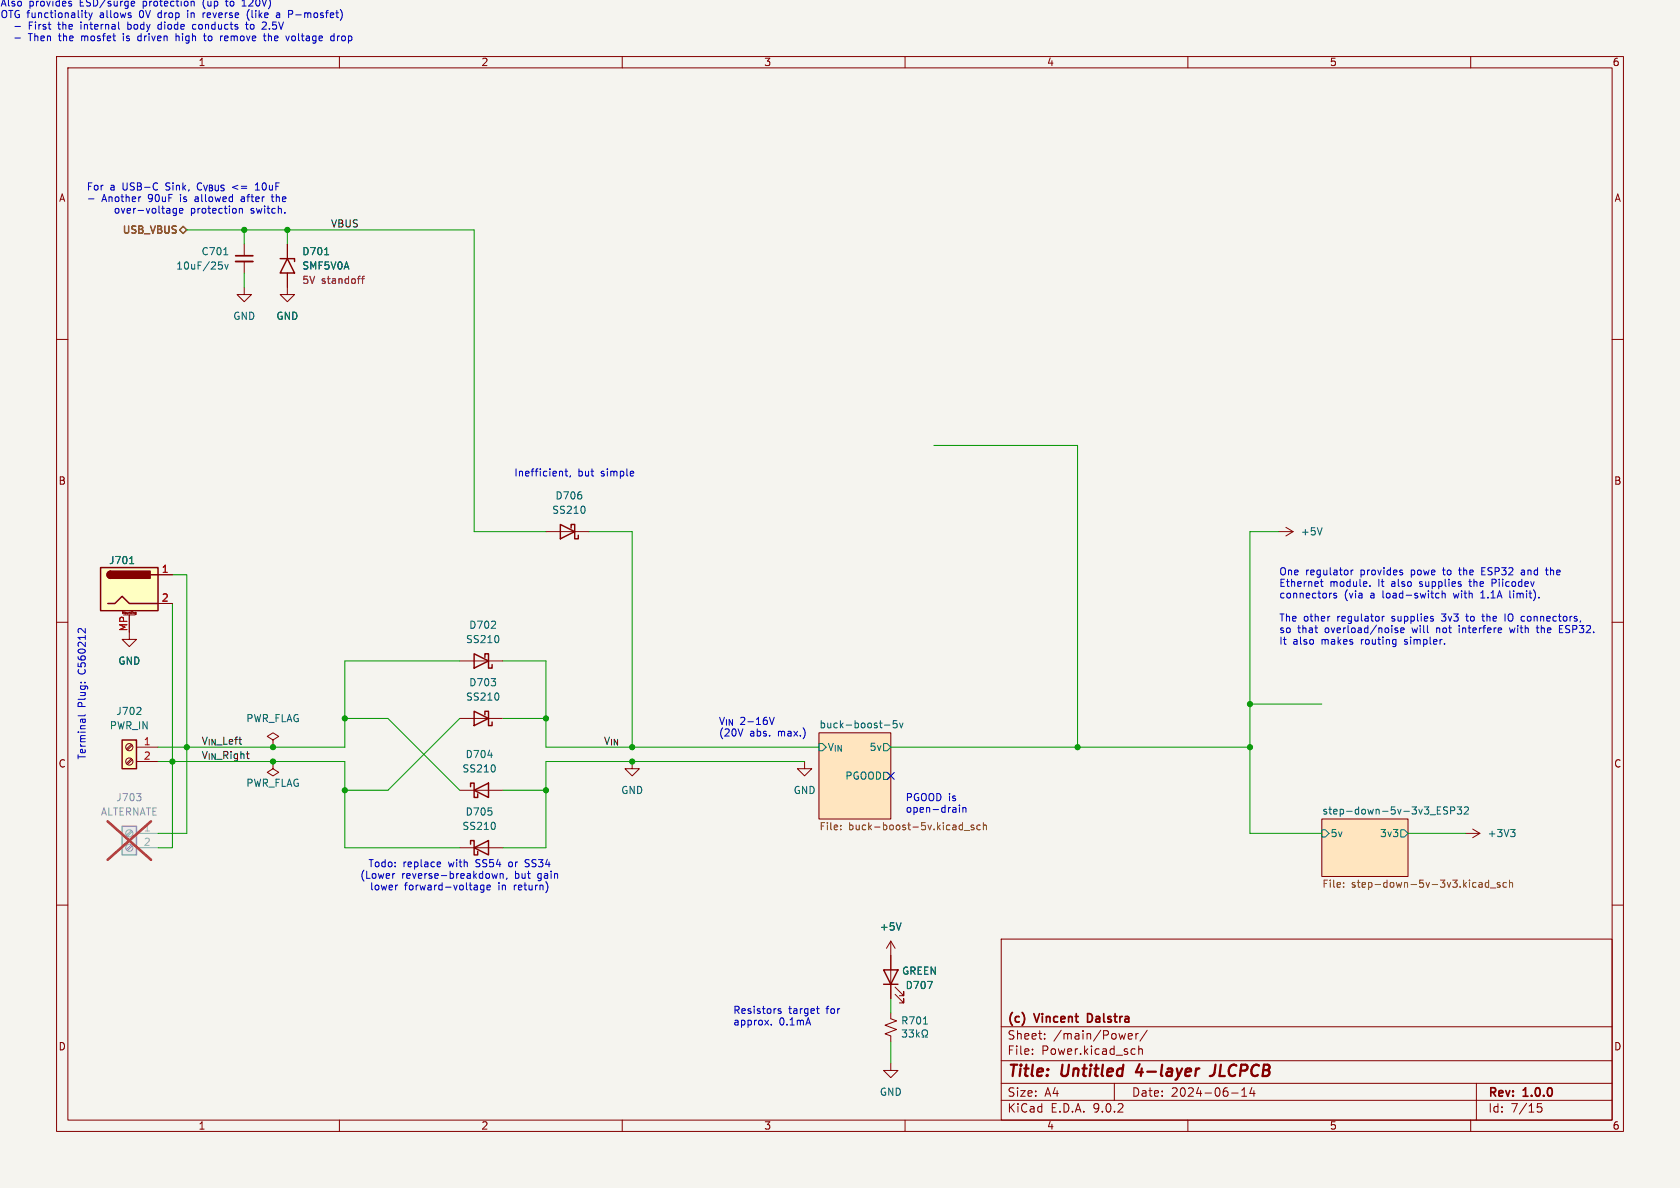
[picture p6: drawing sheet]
<svg xmlns="http://www.w3.org/2000/svg" width="297mm" height="210mm" viewBox="0 0 297 210" stroke-linecap="round" stroke-linejoin="round" font-family="sans-serif">
<path d="M0 0h297v210h-297z" fill="#f5f4ef" stroke="#f5f4ef" stroke-width=".18"/>
<g fill="none" stroke="#840000" stroke-width=".18">
<path d="M10 10h277v190h-277zM12 12h273v186h-273zM60 10v2M110 10v2M160 10v2M210 10v2M260 10v2M10 60h2M285 60h2M10 110h2M285 110h2M144.8 129.5h12.7v15.3h-12.7z"/>
<path d="M81.3 149.9h7.6M233.7 144.8h15.2v10.1h-15.2zM10 160h2M177 166h108v32h-108zM285 160h2M60 198v2M110 198v2M160 198v2M177 194.5h108M177 191.5h108M177 187.5h108M177 181.5h108"/>
<path d="M182.5 186.3v.1M182.5 185.5v.1M184.7 183.6v.1M184.7 182.8v.1M197 191.5v3M199.5 183.2l.7-.1-.1-.3-.4-.1-.2 .2v.7h.6M200.2 185.4l.5 .1M200.7 186.3l-.5 .1M200.8 182.7v1M201.2 182.7l-.2 .1-.2 .2M201.3 185.5l.2-.1 .4 .1 .1 .9M201.3 184.9v1.5"/>
<path d="M202.8 182.1l-1.3 2M210 198v2M217.7 193.2h1.2M219.5 193.8h.9M219.5 192.7l.5-.4v1.5M221.3 192.2l-.3 1.1h.9M221.7 192.8v1M260 198v2M261 191.5v6.5M272.5 195.1h-.7l-.1 .7 .3-.1h.5l.1 .3-.1 .5-.2 .1-.6-.1"/>
</g>
<path d="M201.5 188.1l-.7 1.4h1.3M211.8 188.9h.2M214.9 188.2l-.2 1.4a.74 .74 0 0 1-.8 .6" fill="none" stroke="#840000" stroke-width=".4"/>
<path d="M192.6 179.2h-.3v1.5h.3" fill="none" stroke="#840000" stroke-width=".3"/>
<g fill="#ffe5bf" stroke="#ffe5bf" stroke-width=".18">
<path d="M233.7 144.8h15.2v10.1h-15.2z"/>
<path d="M144.8 129.5h12.7v15.3h-12.7z"/>
</g>
<g fill="none" stroke="#006464" stroke-width=".18">
<path d="M144.8 131.4h.6l.6 .7-.6 .6h-.6zM156.2 131.4h.6l.7 .7-.7 .6h-.6zM156.2 136.5h.6l.7 .7-.7 .6h-.6zM156.4 128.2h.9M158.5 127.4h-.6v.6l.2-.1h.4l.1 .2-.1 .4-.1 .2-.5-.2M159 127.8l.3 .9 .3-.9M87.5 145.6v.8M233.7 146.7h.6l.6 .6-.6 .7h-.6zM247.6 146.7h.7l.6 .6-.6 .7h-.7zM255.9 142.7l-.5-.1-.2 .2v.3l.6 .3 .1 .3-.2 .2-.5-.1M256.5 143.3l.6-.1 .1-.1-.1-.3-.6-.2v1.3M257.6 142.6h.8l-.4 .5 .3 .1v.6l-.1 .1-.6-.1"/>
<path d="M258.9 142.8l.5-.2 .2 .4-.8 .9h.8"/>
</g>
<g fill="none" stroke="#725600" stroke-width=".18">
<path d="M148.6 146.6v.1M148.6 145.9v.1M169.8 145.8l.4 .1M170.2 145.4v1.3M170.2 146.6l-.4 .1M170.5 146.8h.9M172.2 145.9l-.3-.1-.2 .2v.2l.5 .1v.3h-.5M173.3 145.9l-.4-.1-.2 .3 .1 .5h.5M173.8 146l.2-.2 .3 .1 .1 .8M173.8 145.4v1.3M237.5 156.7v.1M237.5 156.1v.1"/>
<path d="M261.6 156l.4 .1v.7M262 156.8h-.4M262 156.3l-.4 .1M263.2 156.1l-.4-.1-.2 .2 .1 .6h.5M263.2 155.6v1.2M263.5 157h.9M265.2 156.1l-.3-.1-.2 .2v.2l.5 .1v.3h-.5M266.3 156.1l-.3-.1-.3 .2 .1 .6h.5M266.9 156.1l.1-.1 .3 .1 .1 .7M266.9 155.6v1.2"/>
</g>
<path d="M83.2 149.2v-.6h.6v2.5h.7v-.6M83.8 149.9l2.6-1.3v2.5z" fill="none" stroke="#840000" stroke-width=".25"/>
<path d="M21.6 146.1h2.5v5h-2.5z" fill="#ebeae8"/>
<path d="M21.6 146.1h2.5v5h-2.5z" fill="none" stroke="#9c9b98" stroke-width=".25"/>
<g fill="none" stroke="#9c9b98" stroke-width=".18">
<path d="M23.2 146.8l-.8 .9M23.2 149.4l-.8 .8M23.4 147l-.9 .8M23.4 149.5l-.9 .9M24.1 147.3h3.8M24.1 149.9h3.8"/>
<circle cx="22.9" cy="149.9" r=".63"/>
<circle cx="22.9" cy="147.3" r=".63"/>
</g>
<path d="M24.1 140.3h.8l-.4 .5M24.8 140.8l.1 .2-.1 .5" fill="none" stroke="#939391" stroke-width=".18"/>
<path d="M19 145.2l7.7 6.8M26.7 145.2l-7.7 6.8" fill="none" stroke="#e12e31" stroke-width=".46"/>
<path d="M21.6 130.8h2.5v5.1h-2.5z" fill="#ffffc2"/>
<path d="M21.6 130.8h2.5v5.1h-2.5z" fill="none" stroke="#840000" stroke-width=".25"/>
<g fill="none" stroke="#840000" stroke-width=".18">
<path d="M22.9 111.8v1.2h1.2l-1.2 1.3-1.3-1.3h1.3M23.2 131.6l-.8 .8M23.2 134.1l-.8 .9M23.4 131.7l-.9 .9M23.4 134.3l-.9 .8M24.1 132.1h3.8M24.1 134.6h3.8"/>
<circle cx="22.9" cy="132.1" r=".63"/>
<circle cx="22.9" cy="134.6" r=".63"/>
</g>
<path d="M24.8 125.1l.1 .2v.3l-.8 .7h.8" fill="none" stroke="#006464" stroke-width=".18"/>
<path d="M17.8 100.3h10.1v7.7h-10.1z" fill="#ffffc2"/>
<g fill="none" stroke="#840000" stroke-width=".25">
<path d="M49.5 45.7h2.6v.5M50.8 45.7l1.3 2.6h-2.6zM99.1 92.7l2.5 1.3-2.5 1.3zM101 93.3v-.6h.6v2.6h.6v-.7M17.8 100.3h10.1v7.7h-10.1zM19 106.7h1.3l1.3-1.3 1.3 1.3h5M19.6 101a.64 .64 0 0 0-.7 .6 .64 .64 0 0 0 .7 .6M26.7 101.6h1.2M83.8 115.6l2.6 1.2-2.6 1.3zM85.7 116.2v-.6h.7v2.5h.6v-.6M83.2 139.1v-.7h.6v2.6h.7v-.7M83.8 125.7l2.6 1.3-2.6 1.3z"/>
<path d="M83.8 139.7l2.6-1.3v2.6zM85.7 126.4v-.7h.7v2.6h.6v-.7M156.2 171.5h2.5l-1.2 2.5zM156.2 174h2.5"/>
</g>
<g fill="#840000" stroke="#840000" stroke-width=".25">
<path d="M19.1 101.2l.5-.2v1.2a.63 .63 0 0 1-.6-.4 .63 .63 0 0 1 .1-.6z"/>
<path d="M19.6 101h6.9v1.2h-6.9z"/>
</g>
<g fill="none" stroke="#840000" stroke-width=".18">
<path d="M43.2 50.8v1.3h1.2l-1.2 1.2-1.3-1.2h1.3M43.2 43.2v2M43.2 46.2v2.1M50.8 48.3v3.8h1.3l-1.3 1.2-1.3-1.2h1.3M50.8 43.2v2.5M96.5 94h7.6M226.1 94h2.5M227.3 93.2l1.3 .8M228.6 94l-1.3 .7M21.8 108.7h2.1M22.9 108.7v3.1M24 108.2v.4h-.1"/>
<path d="M24 108.3h-.1v.2h.1M27.9 101.6h2.6M27.9 106.7h2.6M81.3 116.8h7.6M48.3 130.8l1-.6-1-.7-1.1 .7 1.1 .6v1.3M48.3 132.1h.1M48.3 134.6v1.3l1 .6-1 .7-1.1-.7 1.1-.6M48.3 134.6h.1M81.3 127h7.6M81.3 139.7h7.6M111.8 134.6v1.3h1.2l-1.2 1.3-1.3-1.3h1.3M142.2 134.6v1.3h1.3l-1.3 1.3-1.2-1.3h1.2"/>
<path d="M259.1 147.3h2.5M260.3 146.6l1.3 .7M261.6 147.3l-1.3 .8M157.5 179.1v1l1 .4-2 .7 2 .8-2 .8 1 .3v1.1M157.5 166.4l-.8 1.2M157.5 166.4l.7 1.2M157.5 166.4v10.1M158.2 175.8l1.6 1.5v-.8v.8h-.8M158.2 174.5l1.6 1.5v-.7v.7h-.8M157.5 188v1.2h1.2l-1.2 1.3-1.3-1.3h1.3"/>
</g>
<g fill="none" stroke="#006464" stroke-width=".18">
<path d="M38.7 46.3h.6M38.8 46.8h.3l.2 .2-.1 .5-.4 .1M39.6 45h.7M39.7 46.7l.3 .9 .3-.9M57.4 45h.7M22.9 99.6h.7M103.4 89.7v.8M233.7 93.3l-.4 1.3M88.1 112.6v.8M86.3 133.5h.7M87.5 135.4v.8M88.1 122.7v.8"/>
<path d="M267.1 146.6h.7l-.4 .5M267.6 147.1l.2 .3v.3l-.2 .2M159.3 163.1l-.4 1.3M164 173.5h.8l-.5 1.3M159.5 182.1h.8l-.4 .4 .3 .2v.5l-.2 .1-.5-.1M160.7 182.1h.8l-.4 .4 .3 .2v.5l-.1 .1-.6-.1M162 182.1v1.2M162.2 182.8l.3 .5M162.5 182.5l-.5 .5M163 183.3h.3v-.2a.54 .54 0 0 1-.3-.7 .54 .54 0 0 1 .8-.3 .58 .58 0 0 1-.1 1v.2h.3M163.2 181h.8"/>
</g>
<path d="M63.9 49.3h.5M64.4 48.8l-.3 .2v1.1" fill="none" stroke="#840084" stroke-width=".18"/>
<path d="M41.7 45.2h3" fill="none" stroke="#840000" stroke-width=".3"/>
<path d="M41.7 46.2h3" fill="none" stroke="#840000" stroke-width=".33"/>
<path d="M31.7 40.6l.7-.6 .6 .6-.6 .7z" fill="none" stroke="#725600" stroke-width=".25"/>
<g fill="none" stroke="#009600" stroke-width=".18">
<path d="M33 40.6h50.8v53.4h12.7M43.2 40.6v2.6M43.2 48.3v2.5M50.8 40.6v2.6M165.1 78.7h25.4v53.4M104.1 94h7.7v38.1M226.1 94h-5.1v53.3h12.7M30.5 101.6h2.5v45.7h-5.1M30.5 106.7v43.2h-2.6M81.3 116.8h-20.3v15.3h-33.1M88.9 116.8h7.6v15.3h48.3M27.9 134.6h33.1v15.3h20.3"/>
<path d="M61 127h7.6l12.7 12.7M81.3 127l-12.7 12.7h-7.6M88.9 127h7.6M88.9 139.7h7.6M142.2 134.6h-45.7v15.3h-7.6M157.5 132.1h63.5M221 124.5h12.7M248.9 147.3h10.2M157.5 176.5v2.6M157.5 184.2v3.8"/>
</g>
<path d="M156.9 136.6l1.2 1.2M158.1 136.6l-1.2 1.2" fill="none" stroke="#000084" stroke-width=".18"/>
<g fill="none" stroke="#0000c2" stroke-width=".18">
<path d="M36 0l-.1 .5 .1 .7M40 0v.9l.3 .2M43.1 0l-.3 .2M43.2 -.1v1.2M2.6 4.7h1M2.6 6.7h1M12.5 .6l.2 .2-.2 .3M12.5 .2l.1 .1M14.9 2.3h.5M15.1 1.8v1.1l.3 .2M15.7 2.3l.3 .8M16 3.1l-.2 .4"/>
<path d="M16.3 2.3l-.3 .8M21 3.9v1.1l.1 .2M23.4 .2l.3 .1 .1 .2-.6 .1M23.7 1l-.3 .1M24.5 6.4l-.1 .2 .1 .5M28 2.3l-.1 .2 .1 .6M28 4.4l-.1 .2 .1 .5M31.1 5.9v1.3M31.5 6.4l-.4 .1M33.2 2.3v.8M34 .2l.3 .2v.7M34.5 4.3l-.4 .1-.1 .2 .1 .4 .4 .2"/>
<path d="M35.9 2.3v.8M36 6.4h.4M36.1 5.9v1.1l.3 .2M36.3 2.3l-.4 .2M39.3 6.4h-.2M39.8 6.4v.7M39.8 .2h.5M40.3 6.7l-.6 .1M42.8 1.1h.7M43.4 4.3h.5M43.6 3.9v1.1l.3 .2M43.8 2.2v.9l.3 .5"/>
<path d="M46.5 6.4h.5M46.7 5.9v1.1l.3 .2M47.1 4.3l-.8 .9h.8M47.5 5.9v1.3M47.6 6.4l-.1 .1M48.9 2.3h.5v.8M49.4 2.6h-.4l-.2 .2 .2 .3h.4M51.7 6.4l-.1 .2 .1 .5M58.5 7.1l.2 .1 .4-.1M59.1 6.4h-.4l-.2 .1M59.1 5.9v1.3M59.7 6.4v.8"/>
<path d="M59.9 6.4l-.2 .2M15.6 35.2h1M24.8 34.8h.1M25.9 36.8l.3 .9 .3-.9M27 37l.1-.2 .4 .2 .1 .4-.2 .2-.3 .1-.1-.1zM27.8 32.4h.1M27.9 33.5h-.1M28.1 36.4v1.1l.2 .2M28.6 36.8h.5M28.8 36.4v1.1l.3 .2M29.5 36.9h.5v.8M30 37.1l-.4 .1-.2 .2 .2 .3 .4-.1"/>
<path d="M31.2 36.9l-.4-.1-.2 .3 .1 .5h.5M31.2 36.8v1.1l-.3 .2-.3-.1M31.7 37.3l.6-.2v-.2l-.4-.1-.2 .2 .1 .6h.5M42.3 37l.2-.2 .3 .1 .1 .8M42.3 36.8v.9M42.8 34.8l-.1 .1M42.8 35.2l-.2 .1 .2 .3M45.1 33.6h.8M45.1 32.7l.4-.4v1.3M47.9 34.8h.5M48.1 34.4v1.1l.3 .1M50.4 37.6v.1"/>
<path d="M99.3 83.3l.2 .2v.6M99.9 83.3h.5M100.1 82.9v1.1l.3 .1M100.8 84.1l-.1 .2M112 83.4v.2l-.6 .1M15.1 111.1v.8l-.9-.8-.3 .1-.1 .5M233.4 102.8h.5M233.6 102.4v1.1l.3 .2M235 109h.1M235.4 104.9h-.2M236.3 104.9h-.3l-.2 .1v.2l.5 .1v.3h-.5M238.9 100.8v.8"/>
<path d="M239.2 100.8l-.3 .2M242.2 103.5v.2M244.4 109v.8M244.7 109l-.3 .2M247.1 111.1l-.3-.1-.2 .2 .1 .2 .4 .1v.3h-.5M247.6 111.4l.6-.1v-.2l-.4-.1-.2 .2 .1 .6h.5M247.8 101.2l.2 .2-.2 .2M247.8 100.8h.1M253.3 109.4l.1 .2-.1 .2M253.3 109h.1M254 104.9h.4M254.4 105.6l-.4 .1"/>
<path d="M254.9 105l.2-.1h.3l.1 .8M254.9 104.4v1.3M255.4 113.8v.1M257.8 100.8h.5M258 110.6v.1M258 111v.8M258 100.3l.1 1.3M259.1 109h.5M259.3 108.5l.1 1.2M259.7 102.8h.4M259.8 102.4l.1 1.2M261.8 105.7h.7"/>
<path d="M262 109h.4M262 101h.4M262 104.6l-.2 .2M262.1 108.5v1.1l.3 .2M262.6 100.3h-.6v1.3h.6M263.8 102.4v1.3M263.8 103.1h.5M266.1 108.5v1.3M266.7 108.7v.9M266.9 111l.2 .8 .2-.6M266.9 104.4v1.1l.2 .2M269 100.8h.5"/>
<path d="M269.4 109h.1M269.5 101.1h-.4l-.2 .2 .2 .3h.4M269.5 109.7l-.1 .1M271.6 111h.5M271.8 110.6v1.1l.3 .1M273.2 100.8h.5M273.5 101.6h.2M275.7 111.8h.6M275.7 111.2h.4M15.1 126.3l-.2 .2h-1.1M131.3 128.8l-.4 1.3M136 126.8l.4 1.3 .5-1.3"/>
<path d="M69.8 154.4l-.3 .1M70.3 156.5h-.2M77.5 152.4h.3l.1 .3-.6 .1M77.8 153.2h-.3M84.2 156.5l.2 .1v.7M84.4 157.3h-.4M84.4 156.8h-.4M85.5 156.5h-.3l-.3 .2 .2 .6h.4M85.5 156.5v1l-.2 .2h-.3M86.1 156.9l.6-.1-.1-.3h-.3l-.2 .1v.7h.5M87 154.4l.2 .9 .2-.6 .3 .6 .2-.9M88.4 154.5l.2-.1 .3 .1 .1 .8"/>
<path d="M88.4 154.4v.9M89.6 155.2l-.1 .3M92.8 153.2h.2M93.1 152l-.3 .2 .3 .4M96.8 156.4v.9M168.9 142.8l.1 .8M169 143.5l-.1 .1M169 143l-.1 .1M169.6 142.3v.1M169.6 142.7v.9M170.2 142.7v.9M170.2 142.9l.2-.2 .3 .1 .1 .8"/>
<path d="M138 178.4l-.3-.1-.1 .2v.2l.4 .1v.3h-.4M144.3 178.3h.5M144.5 179l.3 .2M136.4 181.1v.1"/>
</g>
<g fill="#009600" stroke="#009600" stroke-width=".18">
<circle cx="221" cy="124.5" r=".46"/>
<circle cx="190.5" cy="132.1" r=".46"/>
<circle cx="221" cy="132.1" r=".46"/>
<circle cx="111.8" cy="134.6" r=".46"/>
<circle cx="96.5" cy="127" r=".46"/>
<circle cx="30.5" cy="134.6" r=".46"/>
<circle cx="61" cy="139.7" r=".46"/>
<circle cx="48.3" cy="134.6" r=".46"/>
<circle cx="96.5" cy="139.7" r=".46"/>
<circle cx="61" cy="127" r=".46"/>
<circle cx="48.3" cy="132.1" r=".46"/>
<circle cx="33" cy="132.1" r=".46"/>
<circle cx="50.8" cy="40.6" r=".46"/>
<circle cx="43.2" cy="40.6" r=".46"/>
</g>
<g font-size="2.8" fill="#840000">
<text x="178" y="190.9">Title:</text>
<text x="187.7" y="190.9">Untitled</text>
<text x="201.7" y="190.9">4-layer</text>
<text x="215.7" y="190.9">JLCPCB</text>
</g>
<g font-size="2.1" fill="#840000">
<text x="178" y="184">Sheet:</text>
<text x="178" y="181.2">(c)</text>
<text x="183" y="181.2">Vincent</text>
<text x="186.2" y="184">/main/Power/</text>
<text x="192.9" y="181.2">Dalstra</text>
<text x="178" y="186.7">File:</text>
<text x="184.1" y="186.7">Power.kicad_sch</text>
<text x="178" y="196.9">KiCad</text>
<text x="178" y="194.1">Size:</text>
<text x="184.7" y="194.1">A4</text>
<text x="185.7" y="196.9">E.D.A.</text>
<text x="193.3" y="196.9">9.0.2</text>
<text x="200" y="194.1">Date:</text>
<text x="207" y="194.1">2024-06-14</text>
<text x="263" y="194.3">Rev:</text>
<text x="263" y="196.9">Id:</text>
<text x="267.1" y="196.9">7/15</text>
<text x="269.4" y="194.3">1.0.0</text>
</g>
<g font-size="1.8" fill="#0000c2">
<text x=".2" y="1.2">Also</text>
<text x=".2" y="3.3">OTG functionality</text>
<text x="5" y="5.3">First</text>
<text x="5.3" y="1.2">provides</text>
<text x="10.4" y="5.3">the</text>
<text x="14.4" y="1.2">ESD/surge</text>
<text x="14.5" y="5.3">internal</text>
<text x="18" y="3.3">allows</text>
<text x="23" y="5.3">body</text>
<text x="25.1" y="3.3">0V</text>
<text x="25.7" y="1.2">protection</text>
<text x="28.6" y="3.3">drop</text>
<text x="28.6" y="5.3">diode</text>
<text x="34" y="3.3">in</text>
<text x="34.9" y="5.3">conducts</text>
<text x="36.5" y="1.2">(up</text>
<text x="36.9" y="3.3">reverse</text>
<text x="40.8" y="1.2">to</text>
<text x="43.9" y="1.2">120V)</text>
<text x="44.6" y="5.3">to</text>
<text x="44.9" y="3.3">(like</text>
<text x="47.6" y="5.3">2.5V</text>
<text x="50.3" y="3.3">a</text>
<text x="52.6" y="3.3">P-mosfet)</text>
<text x="5" y="7.4">Then</text>
<text x="10.5" y="7.4">the</text>
<text x="14.6" y="7.4">mosfet</text>
<text x="22.2" y="7.4">is</text>
<text x="25" y="7.4">driven</text>
<text x="31.9" y="7.4">high</text>
<text x="37.2" y="7.4">to</text>
<text x="40.2" y="7.4">remove</text>
<text x="48.2" y="7.4">the</text>
<text x="52.3" y="7.4">voltage</text>
<text x="60.4" y="7.4">drop</text>
<text x="15.2" y="33.8">For</text>
<text x="18" y="35.8">Another</text>
<text x="19.4" y="33.8">a</text>
<text x="21.8" y="33.8">USB-C</text>
<text x="26.3" y="35.8">90uF</text>
<text x="29.6" y="33.8">Sink,</text>
<text x="32.1" y="35.8">is</text>
<text x="34.9" y="35.8">allowed</text>
<text x="35.3" y="33.8">C_{VBUS}</text>
<text x="41.7" y="33.8">&lt;=</text>
<text x="43.3" y="35.8">after</text>
<text x="46" y="33.8">10uF</text>
<text x="48.9" y="35.8">the</text>
<text x="15.2" y="37.9">over-voltage</text>
<text x="33.6" y="37.9">protection</text>
<text x="44.4" y="37.9">switch.</text>
<text x="90.8" y="84.4">Inefficient,</text>
<text x="102.2" y="84.4">but</text>
<text x="106.3" y="84.4">simple</text>
<text x="226.1" y="101.8">One</text>
<text x="230.8" y="101.8">regulator</text>
<text x="240.6" y="101.8">provides</text>
<text x="249.7" y="101.8">powe</text>
<text x="255.6" y="101.8">to</text>
<text x="258.6" y="101.8">the</text>
<text x="262.8" y="101.8">ESP32</text>
<text x="270" y="101.8">and</text>
<text x="274.6" y="101.8">the</text>
<text x="226.1" y="103.8">Ethernet</text>
<text x="226.1" y="105.9">connectors</text>
<text x="235.1" y="103.8">module.</text>
<text x="237.6" y="105.9">(via</text>
<text x="242.4" y="105.9">a</text>
<text x="243.8" y="103.8">It</text>
<text x="244.7" y="105.9">load-switch</text>
<text x="246.3" y="103.8">also</text>
<text x="251.4" y="103.8">supplies</text>
<text x="257.5" y="105.9">with</text>
<text x="260.5" y="103.8">the</text>
<text x="262.5" y="105.9">1.1A</text>
<text x="264.6" y="103.8">Piicodev</text>
<text x="267.7" y="105.9">limit).</text>
<text x="226.1" y="110">The</text>
<text x="226.1" y="112">so</text>
<text x="229.4" y="112">that</text>
<text x="230.4" y="110">other</text>
<text x="234.3" y="112">overload/noise</text>
<text x="236.5" y="110">regulator</text>
<text x="246.3" y="110">supplies</text>
<text x="250" y="112">will</text>
<text x="254.4" y="112">not</text>
<text x="255.4" y="110">3v3</text>
<text x="258.6" y="112">interfere</text>
<text x="259.9" y="110">to</text>
<text x="263" y="110">the</text>
<text x="267.1" y="110">IO</text>
<text x="267.8" y="112">with</text>
<text x="270.2" y="110">connectors,</text>
<text x="272.8" y="112">the</text>
<text x="276.9" y="112">ESP32.</text>
<text x="15.2" y="119.1" transform="rotate(-90 15.2 119.1)">C560212</text>
<text x="226.1" y="114.1">It</text>
<text x="228.6" y="114.1">also</text>
<text x="233.7" y="114.1">makes</text>
<text x="240.9" y="114.1">routing</text>
<text x="248.8" y="114.1">simpler.</text>
<text x="15.2" y="125.1" transform="rotate(-90 15.2 125.1)">Plug:</text>
<text x="127" y="128.5">V_{IN}</text>
<text x="127" y="130.5">(20V</text>
<text x="130.8" y="128.5">2-16V</text>
<text x="132.5" y="130.5">abs.</text>
<text x="137.6" y="130.5">max.)</text>
<text x="15.2" y="134.4" transform="rotate(-90 15.2 134.4)">Terminal</text>
<text x="160" y="141.8">PGOOD is</text>
<text x="160" y="143.9">open-drain</text>
<text x="63.6" y="155.6">(Lower</text>
<text x="65" y="153.5">Todo:</text>
<text x="71" y="155.6">reverse-breakdown,</text>
<text x="71.2" y="153.5">replace</text>
<text x="79.4" y="153.5">with</text>
<text x="84.4" y="153.5">SS54</text>
<text x="90.4" y="153.5">or</text>
<text x="91.1" y="155.6">but</text>
<text x="93.5" y="153.5">SS34</text>
<text x="95.3" y="155.6">gain</text>
<text x="65.3" y="157.6">lower</text>
<text x="71.5" y="157.6">forward-voltage</text>
<text x="88.2" y="157.6">in</text>
<text x="91.1" y="157.6">return)</text>
<text x="129.5" y="179.3">Resistors</text>
<text x="139.4" y="179.3">target</text>
<text x="146.2" y="179.3">for</text>
<text x="129.5" y="181.4">approx.</text>
<text x="137.7" y="181.4">0.1mA</text>
</g>
<g font-size="1.8" fill="#840000">
<text x="35" y="11.9">1</text>
<text x="85" y="11.9">2</text>
<text x="135" y="11.9">3</text>
<text x="185" y="11.9">4</text>
<text x="235" y="11.9">5</text>
<text x="285" y="11.9">6</text>
<text x="10.3" y="35.9">A</text>
<text x="285.3" y="35.9">A</text>
<text x="10.3" y="85.9">B</text>
<text x="285.3" y="85.9">B</text>
<text x="10.3" y="135.9">C</text>
<text x="285.3" y="135.9">C</text>
<text x="10.3" y="185.9">D</text>
<text x="285.3" y="185.9">D</text>
<text x="35" y="199.9">1</text>
<text x="85" y="199.9">2</text>
<text x="135" y="199.9">3</text>
<text x="185" y="199.9">4</text>
<text x="235" y="199.9">5</text>
<text x="285" y="199.9">6</text>
</g>
<g font-size="1.8" fill="#725600">
<text x="21.4" y="41.7">USB_VBUS</text>
<text x="144.8" y="147.1">File:</text>
<text x="150" y="147.1">buck-boost-5v.kicad_sch</text>
<text x="233.7" y="157.3">File:</text>
<text x="238.9" y="157.3">step-down-5v-3v3.kicad_sch</text>
</g>
<g font-size="1.8" fill="#0f0f0f">
<text x="58.4" y="40.3">VBUS</text>
<text x="35.6" y="131.7">V_{IN}_Left</text>
<text x="35.6" y="134.3">V_{IN}_Right</text>
</g>
<g font-size="1.8" fill="#006464">
<text x="31.1" y="47.9">10uF/25v</text>
<text x="35.5" y="45.3">C701</text>
<text x="53.3" y="45.3">D701</text>
<text x="53.3" y="47.9">SMF5V0A</text>
<text x="41.1" y="56.7">GND</text>
<text x="48.8" y="56.7">GND</text>
<text x="98.1" y="88.5">D706</text>
<text x="97.5" y="91">SS210</text>
<text x="229.9" y="94.8">+5V</text>
<text x="19.2" y="99.9">J701</text>
<text x="82.3" y="113.9">SS210</text>
<text x="82.9" y="111.4">D702</text>
<text x="20.8" y="117.7">GND</text>
<text x="82.3" y="124.1">SS210</text>
<text x="82.9" y="121.5">D703</text>
<text x="19.3" y="129.1">PWR_IN</text>
<text x="20.5" y="126.6">J702</text>
<text x="43.4" y="127.9">PWR_FLAG</text>
<text x="144.8" y="128.8">buck-boost-5v</text>
<text x="81.6" y="136.8">SS210</text>
<text x="82.2" y="134.2">D704</text>
<text x="146.2" y="132.9">V_{IN}</text>
<text x="153.6" y="132.9">5v</text>
<text x="43.4" y="139.3">PWR_FLAG</text>
<text x="109.7" y="140.6">GND</text>
<text x="140.2" y="140.6">GND</text>
<text x="149.3" y="138">PGOOD</text>
<text x="81.6" y="146.9">SS210</text>
<text x="82.2" y="144.4">D705</text>
<text x="233.7" y="144.1">step-down-5v-3v3_ESP32</text>
<text x="235.1" y="148.2">5v</text>
<text x="243.9" y="148.2">3v3</text>
<text x="262.9" y="148.2">+3V3</text>
<text x="155.4" y="164.7">+5V</text>
<text x="159.4" y="172.5">GREEN</text>
<text x="160" y="175">D707</text>
<text x="159.2" y="181.3">R701</text>
<text x="155.4" y="193.9">GND</text>
</g>
<g font-size="1.8" fill="#840084">
<text x="53.3" y="50.4">5V</text>
<text x="56.8" y="50.4">standoff</text>
</g>
<g font-size="1.8" fill="#a90000">
<text x="28.5" y="101.3">1</text>
<text x="28.5" y="106.4">2</text>
<text x="22.6" y="111.7" transform="rotate(-90 22.6 111.7)">MP</text>
<text x="25.3" y="131.8">1</text>
<text x="25.3" y="134.4">2</text>
</g>
<text font-size="1.8" fill="#009600" x="106.7" y="131.7">V_{IN}</text>
<g font-size="1.8" fill="#939391">
<text x="20.5" y="141.8">J703</text>
<text x="17.7" y="144.4">ALTERNATE</text>
</g>
<g font-size="1.8" fill="#a5a4a2">
<text x="25.3" y="147.1">1</text>
<text x="25.3" y="149.6">2</text>
</g>
<text font-size=".5" fill="#840000" x="21.5" y="108.7">Mounting</text>
</svg>
